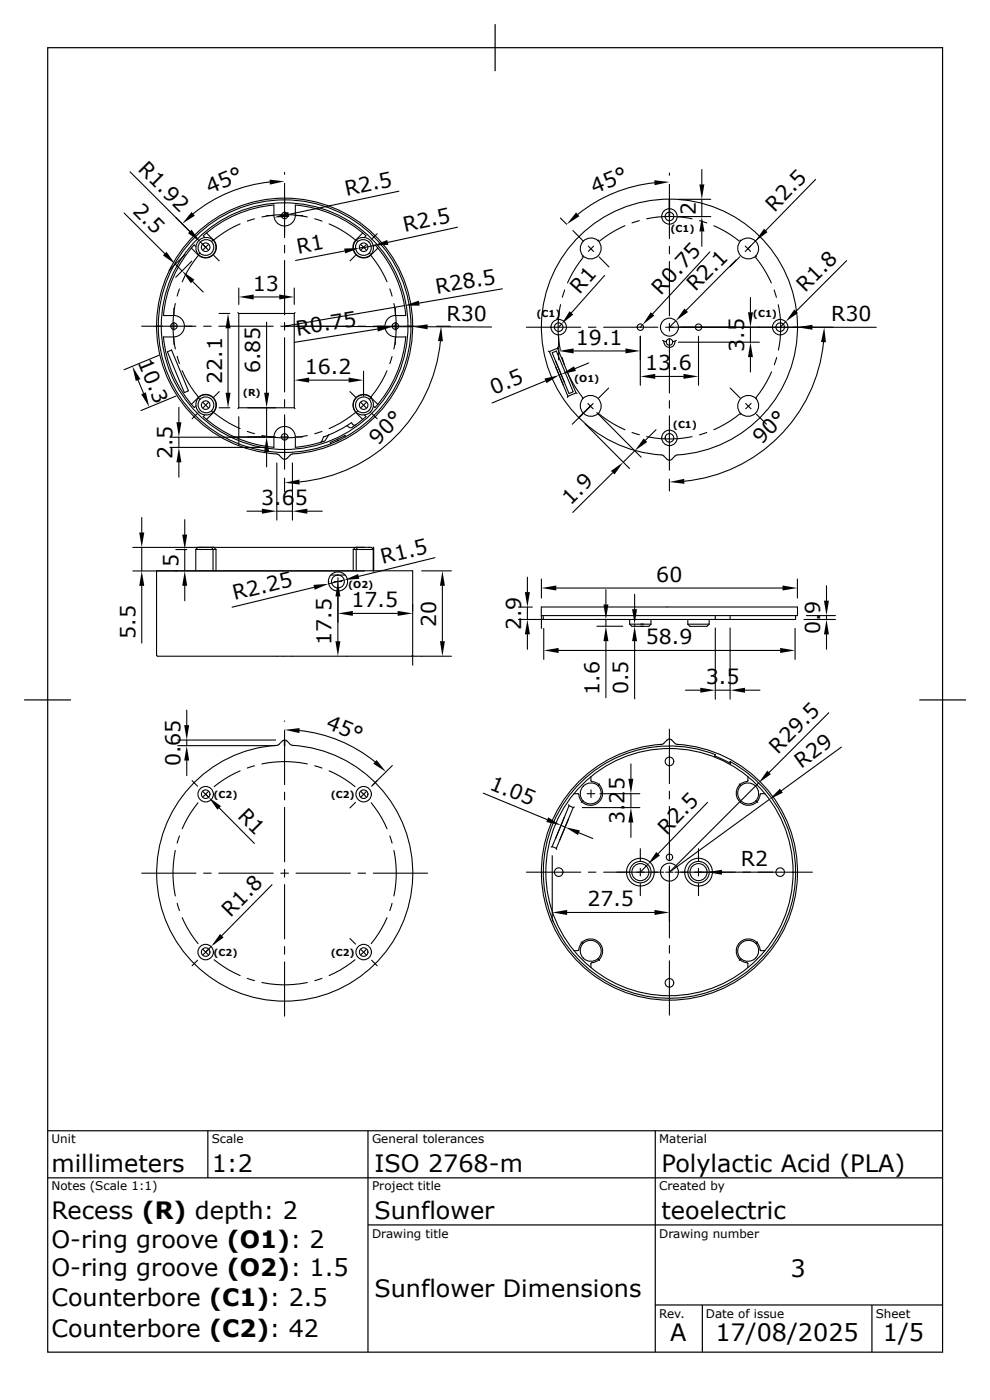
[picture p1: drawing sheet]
<svg xmlns="http://www.w3.org/2000/svg" width="210mm" height="297mm" viewBox="0 0 210 297" stroke-linecap="round" stroke-linejoin="round" font-family="sans-serif">
<g fill="none" stroke="#000" stroke-width=".25">
<path d="M10.1 10.1h190.1v277.1h-190.1zM105.1 5.1v10M5.1 148.7h10M205.1 148.7h-9.9M10.1 240.2h190.1M10.1 250.2h190.1M44.1 240.2v10M78.1 240.2v47M139.1 240.2v47M78.1 260.2h122.1M139.1 277.2h61.1M149.1 277.2v10"/>
<path d="M185.2 277.2v10"/>
</g>
<g fill="none" stroke="#000" stroke-width=".23">
<path d="M27.6 36.5l14.4 14.3M57.3 38.7a30.8 30.8 0 0 0-16.3 6.7M60.4 36.6v.4M60.4 38.9v11.6M139 38.8a31 31 0 0 0-16.3 6.7M142.1 36.8v.4M142.1 39.1v11.6M149 36v3.2M173.2 38.1l-10.6 10.9M26.4 45.2l8.6 8.7M37.2 56.1l1.5 1.4M39.3 54.1l-3.4 3.3"/>
<path d="M40.6 52.7l1.5 1.4M40.7 55.5l-3.4 3.4M40.9 59.8l2.2 2.2M41.2 52a25.9 25.9 0 0 0-6.5 15 4 4 0 0 1 3.8 .7 2.29 2.29 0 0 1 .5 2.5 2.29 2.29 0 0 1-2.1 1.4l-2.2-.1a25.8 25.8 0 0 0 6.5 15.1M41.2 52l.4 .4M42.1 54.3l-2.3 3.2-1.1 2.3M42.2 51.1h.1M42.5 51.4h.1M42.6 51.4l1.2 1.2M42.6 51.4a1.74 1.74 0 0 0-.1 2.4l-.4 .3M42.6 51.4a1.69 1.69 0 0 1 2.4 .1 1.69 1.69 0 0 1-.1 2.4 1.69 1.69 0 0 1-2.4-.2M43.1 52l1.1 1.1"/>
<path d="M43.2 50.1l.3 .3M43.9 49.5a5 5 0 0 1 2 3 2.27 2.27 0 0 1-1.4 2.1 2.27 2.27 0 0 1-2.4-.5M44.2 51.9l-1.1 1.2M45.2 51a2.2 2.2 0 0 1 0 3.1 2.2 2.2 0 0 1-3.1 0M45.2 51a2.2 2.2 0 0 0-3 .1 2.2 2.2 0 0 0-.1 3M45.2 51l-.3 .3M45.4 54.2l1.2 1.2M51 47.6l-2.3 1.1-3.2 2.2M54 46.5l-1.5 .5M55.6 46.1a23.7 23.7 0 0 1 9.7 0M56.6 45.8h1.4M58.2 43.6a4 4 0 0 0 .6 3.7 2.27 2.27 0 0 0 2.5 .5 2.27 2.27 0 0 0 1.4-2.1v-2.1"/>
<path d="M58.2 43.5a25.8 25.8 0 0 0-15 6.6M59.6 45.8h1.7M60.4 52.1v1.6M60.4 55.3v11.6M62.7 43.5a25.8 25.8 0 0 1 15 6.6M62.9 45.8h1.4M66.8 46.5l1.6 .5M69.9 47.6l2.3 1.1 3.2 2.2M73.2 53.3l-10.4 2M75.5 54.2l-1.2 1.2M75.6 51l.4 .3M75.7 51a2.2 2.2 0 0 1 3 .1"/>
<path d="M75.7 51a2.2 2.2 0 0 0 0 3.1 2.2 2.2 0 0 0 3.1 0M76.6 51.9l1.2 1.2M77 49.5a4.8 4.8 0 0 0-2 3 2.27 2.27 0 0 0 1.4 2.1 2.27 2.27 0 0 0 2.4-.5M77.2 52.5l-.9 .2M77.7 50.1l-.3 .3M77.8 52l-1.2 1.1M78.3 51.4h.1M78.3 51.4a1.69 1.69 0 0 0-2.4 .1 1.69 1.69 0 0 0 .1 2.4 1.69 1.69 0 0 0 2.4-.2M78.7 51.1h.1M78.7 51.1a2.2 2.2 0 0 1 .1 3l-.4-.3a1.74 1.74 0 0 0-.1-2.4M78.8 54.3l2.2 3.2 1.2 2.3M79.2 52.2l-2.1 .4"/>
<path d="M79.6 52l-.3 .4M79.6 52a25.8 25.8 0 0 1 6.6 15h-2.2M80.1 49.6l-1.2 1.2M80.2 52.7l-1.4 1.4M84.7 40.6l-23.4 4.9M97.1 48.3l-14.7 3.2M119 46.3l1.3 1.3M121.7 49l2.1 2.1M123.8 54.3l-.2 .2M123.8 54.6l-1.5 2.2-1.8 3.3M123.9 51.2h.1M124.9 52.3l1.2 1.1"/>
<path d="M126.1 52.3l-1.2 1.1M127 51.1a2.27 2.27 0 0 0-3.1 .1M127 51.1a2.24 2.24 0 0 1 .1 3.2 2.24 2.24 0 0 1-3.1 .1 2.24 2.24 0 0 1-.1-3.2M127.1 51l-.1 .1M127.2 54.6l2.1 2.1M128.4 58.5l-7.1 7.9M132.7 47.9l-3.2 1.8-2.2 1.5M135.8 46.9l-1.6 .4M137.3 46.5a23.5 23.5 0 0 1 9.7 0M142.1 52.3v1.6M142.1 55.5v11.6M144 46h6.9"/>
<path d="M144 42.3h6.9M148.5 46.9l1.6 .4M149 42.3v3.7M149 49.2v3.1M150.7 53.5l-12.1 13.2M151.6 48l3.2 1.7 2.2 1.5M156.3 55.2l-10.6 10.7M157.1 54.6l-2.1 2.1M157.2 51l.1 .1a2.27 2.27 0 0 0 0 3.2 2.27 2.27 0 0 0 3.2 0M157.3 51.1a2.27 2.27 0 0 1 3.1 .1M158.2 52.3l1.2 1.1M159.4 52.3l-1.2 1.1"/>
<path d="M160.4 51.2l-1.6 1.6M160.4 54.6l1.6 2.2 1.8 3.3M160.4 51.2h.1M160.4 51.2a2.27 2.27 0 0 1 .1 3.1M160.5 54.3l.2 .2M162.6 49l-2.1 2.1M179.8 55.4l-10.7 10.7M30.1 69.3h11.5M33.8 75.4l-7.5 3.1M35.5 74.7l.9-.4 3.6 8.7-.9 .4zM36.9 65.4v1.5M36.9 68.5v1.6"/>
<path d="M36.9 71.7v1.4M37.2 64.5a23.2 23.2 0 0 0 0 9.6M37.6 75.7l.5 1.5M38.1 61.4l-.5 1.5M38.7 78.7l1.8 3.5 1.6 2M43.2 69.3h1.7M46.5 69.3h11.5M46.5 66.6h2.3M48.4 69.7v13.7M50.5 66.4l.2 .2h11.8M50.7 66.6v20l-.2 .2M50.7 61.2v3.5"/>
<path d="M53.9 63.1h5.4M56.6 68.4v15M59.6 69.3h1.7M60.4 68.5v1.6M60.4 71.7v11.6M62.5 61.2v3.5M62.7 66.4l-.2 .2v20l.2 .2M62.9 69.3h11.5M76 69.3h1.6M77.2 78.8v5.4M79.3 69.3h11.5M80.1 69.9l-17.6 2.8"/>
<path d="M82.2 78.7l-1.8 3.5-1.6 2M82.8 61.4l.5 1.5M83.3 75.7l-.5 1.5M83.6 64.5a23.2 23.2 0 0 1 0 9.6M83.9 65.4v1.5M83.9 68.5v1.6M83.9 71.7v1.4M83.9 69.3l-.6 .1M84 71.6l2.2-.1a25.8 25.8 0 0 1-6.6 15.1M84 67a2.27 2.27 0 0 0-2.3 2.3 2.27 2.27 0 0 0 2.3 2.2M85.9 64.9l-25.5 4.4 27.2 .1M90.8 69.4l13.6 .1"/>
<path d="M92.7 69.3h2.9M93.5 72.4a33.2 33.2 0 0 1-29.9 30M106.7 61.3l-17.7 3.1M111.8 69.5h11.5M116.4 74.6l.3 .1 3.9 9.5-.1 .2M117.2 74.9l.9-.3 3.6 8.6-.9 .4zM118 76.7l1.9 4.6M118 77.9l1.6 3.9M118.4 74l-1.7 .7M118.5 73.7l-.1 .3 3.9 9.5 .2 .1M118.6 71.4v5M119 64.7a23.6 23.6 0 0 0 0 9.6"/>
<path d="M119.2 79.5l-.5 .2M119.2 68.8l-.6 .7M119.4 75.9l.5 1.6M119.9 61.6l-.5 1.5M120.5 79l1.7 3.3 1.6 2.2M121.8 74.5h11M124.9 69.5h1.7M125 77.1l-2.9 1.2M128.2 69.5h11.5M136 71.4v10.4M136.4 69l-.4 .5M139.1 80h6"/>
<path d="M140.7 72.3l.6 .2 .2-.1M140.9 72.4a1.22 1.22 0 0 0 .9 1.3 1.22 1.22 0 0 0 1.5-.8M141.3 69.5h44.8M141.5 72.4a.68 .68 0 0 1 .7-.4 .68 .68 0 0 1 .6 .4M142.1 68.7v1.6M142.1 71.9v11.6M142.8 72.4a.68 .68 0 0 1-.6 .9 .68 .68 0 0 1-.7-.9M143.4 72.4l-.2 .5M143.5 68.2l-1.4 1.3M143.6 72.3l-.6 .2-.2-.1M144 72.7h17.3M148.3 71.4v10.4"/>
<path d="M159.4 63.2v3.1M159.4 69.5v3.2M159.4 75.8v3.2M163.8 79l-1.7 3.3-1.6 2.2M164.4 61.6l.5 1.5M164.9 75.9l-.5 1.6M165.3 64.7a23.1 23.1 0 0 1 0 9.6M166.8 68.3l-1.1 1.2M174.9 72.7a32.9 32.9 0 0 1-29.6 29.5M29.3 80.7l1.2 2.8M36.1 92.9h20.2M36.1 95h20.2"/>
<path d="M37.4 84.1l-7.5 3.1M38 86.5v3.2M38 92.9v2.1M38 98.2v3.2M41.6 86.2l-.4 .4M42 87.8l-1.2 1.1M42.1 84.4a2.28 2.28 0 0 1 3.2 0 2.28 2.28 0 0 1 0 3.3l-1.4 1.4M42.1 84.5l-1.5 1.4M42.1 84.5l.4 .3a1.74 1.74 0 0 0 .1 2.4 1.74 1.74 0 0 0 2.3 .1M42.1 84.5a2.2 2.2 0 0 1 3.1 0 2.2 2.2 0 0 1 0 3.1M42.1 84.5a2.2 2.2 0 0 0 .1 3 2.2 2.2 0 0 0 3 .1M42.2 87.5h.1"/>
<path d="M42.5 84.8a1.74 1.74 0 0 1 2.4 0 1.74 1.74 0 0 1 0 2.5M42.5 87.2h.1M43.1 85.5l1.1 1.1M43.5 88.1l-.3 .4a26 26 0 0 0 15 6.5 4 4 0 0 1 .6-3.8 2.27 2.27 0 0 1 2.5-.4 2.27 2.27 0 0 1 1.4 2.1v2.1a25.8 25.8 0 0 0 6.1-1.3M44.2 85.5l-1.1 1.1M44.9 87.3l.3 .3M45.5 87.7l3.2 2.2 2.3 1.1M46.5 86.6h2.3M46.6 83.2l-1.2 1.1M48.8 92.8h9.7M50.7 86.6h11.8M50.7 88.5v6.2"/>
<path d="M52.5 91.6l1.5 .5M55.6 92.5a23.2 23.2 0 0 0 9.7 0M56.6 86.6v6.2M56.6 96v3.2M58.8 98.3v12.2M59.6 92.8h1.7M60.4 84.9v1.6M60.4 88.1v11.6M61.7 96.6l-.8 .8a.68 .68 0 0 1-.9 0l-.9-.9a27.2 27.2 0 0 1-25.5-31.7 27.2 27.2 0 0 1 34.6-21.5 27.2 27.2 0 0 1 17.1 37 27.5 27.5 0 0 1-23.5 16.2l-.1 .1M62.1 98.3v12.2M62.9 92.8h1.4M65.6 80.7h8.4"/>
<path d="M68.4 91.6l-1.6 .5M68.8 93.7l.3-.2 .7-1.1-1.1 .4-.4 .9-.2 .3M71.6 93.3l.1 .3M73.3 92.5v.3M73.3 92.5l-3.2 1.5 .2 .3M73.7 90.4l-3.9 2M74.3 83.2l1.2 1.1M74.9 90.1l-.3-.3-.9 .6M74.9 90.1l.3 .2 .3-.1M75.4 87.7l-3.2 2.2-2.3 1.1M76 87.3l-.4 .3M76.6 85.5l1.2 1.1"/>
<path d="M77.4 88.1l.3 .4-2.9 2.2-.6 .1-.5-.4M77.8 85.5l-1.2 1.1M78.3 87.2a1.74 1.74 0 0 1-2.3 .1M78.3 87.2a1.74 1.74 0 0 0 .1-2.4l.4-.3a2.21 2.21 0 0 1-.1 3M78.3 87.2h.1M78.4 84.8a1.74 1.74 0 0 0-2.4 0 1.74 1.74 0 0 0 0 2.5M78.7 87.5a2.2 2.2 0 0 1-3 .1M78.7 87.5h.1M78.8 84.4a2.28 2.28 0 0 0-3.2 0 2.28 2.28 0 0 0 0 3.3l1.4 1.4M78.9 87.8l1.2 1.1M79.3 86.2l.3 .4M80.2 85.9a5.1 5.1 0 0 0-3-2.1 2.2 2.2 0 0 0-2 1.4 2.2 2.2 0 0 0 .5 2.4"/>
<path d="M115.8 80.9l-11.3 4.7M122.3 83.5l-1.7 .7M123.6 84.5l.2 .2M123.7 88l-2.2 2.1M123.8 84.7a2.27 2.27 0 0 0 .1 3.1M123.8 84.6a2.27 2.27 0 0 1 3.2 0 2.27 2.27 0 0 1 0 3.3M123.9 87.8h.1M123.9 87.8a2.27 2.27 0 0 0 3.1 .1M124.3 90l9.4 9.5M124.8 85.7l1.2 1.1M126 85.7l-1.2 1.1M126.7 87.6l9.4 9.5"/>
<path d="M127 87.9l.1 .1M127.2 87.9l3.2 2.2 2.3 1.2M129.2 82.4l-2.1 2.2M134.2 91.9l1.6 .4M134.8 95.7l-2.5 2.5M137.3 92.7a24.1 24.1 0 0 0 9.7 0M139.3 91.3l-2.3 2.2M142.1 85.1v1.6M142.1 88.3v11.6M143.4 96.8l.1-.1a27.2 27.2 0 0 0 25-34.3 27.2 27.2 0 0 0-38.9-17 27.2 27.2 0 0 0-8.2 41.7 27.6 27.6 0 0 0 19.4 9.6 2.27 2.27 0 0 0 1.4 1.1l.4-.2 .8-.8M150.1 91.9l-1.6 .5M155.1 82.4l2.1 2.2"/>
<path d="M157.1 87.9l-2.1 1.5-3.4 1.9M158.3 85.7l1.2 1.1M159.5 85.7l-1.2 1.1M160.4 87.8a2.27 2.27 0 0 1-3.1 .1M160.4 87.8h.1M160.5 84.6a2.3 2.3 0 0 0-3.2 .1 2.3 2.3 0 0 0 0 3.2l-.1 .1M160.6 88l2.2 2.1M160.7 84.5l-.2 .2a2.26 2.26 0 0 1-.1 3.1M28.2 116.3h49.2M30.1 109.9v3.2M30.1 116.3v5M37.3 116.7h2.4"/>
<path d="M39.2 110.4v3.1M39.2 116.7v4.6M41.6 116.7h.6M41.6 116.7v4.5M42.2 116.7h.1M42.2 116.7h3M42.5 116.2h-.5l-.4 .5M42.6 116.2h2.3M45.2 116.7h.7M45.2 116.7l-.3-.5h.5l.5 .5M45.2 116.7v4.5M45.9 116.7v4.5"/>
<path d="M52.4 108.6h3.2M58.8 108.6h3.3M60.4 101.6v2.8M65.3 108.6h3.1M75 116.7h.6a1.04 1.04 0 0 1 1.2-.5h2l.5 .5M75 116.7v4.5M76 116.2h-.5l-.5 .5M78.7 116.7h-3.1v4.5M78.7 116.7h.1M78.7 116.7h.6M79.3 116.7v4.5M92.3 118.5l-16.1 3.9"/>
<path d="M130.1 100.4l-8.5 8.4M142.1 101.8v2.5M28.2 121.3h49.2M30.1 124.4v12.2M33.2 139.2v-18h54.4v20.1M33.3 139.2l.1 .2h54M39.2 124.4v3.2M66.7 124.7l-17.4 4.3M69.8 123.5h.1M70.3 122.1h3M71 123.5h1.6M71.7 126.7v9.5"/>
<path d="M71.8 125.5h.1M71.8 121.5h.1M71.8 122.7v1.6M71.8 125.4v6.8M73.1 123.2l-3.3 .8M73.6 139.4h.1M74.9 130.3h9.5M87.4 139.4h8.5M87.6 139.2l-.2 .2M89.5 121.3h6.4M93.9 124.4v11.8M110.1 131.6h5.4"/>
<path d="M110.1 128.9h2.9M112 122.6v3.2M112 128.9v2.7M112 134.7v3.2M114.9 128.9h54.4v1.8h-54.4zM115 123v4M115 130.7v2.8M115.4 130.7v.8M115.4 131.5l.1 .1M115.5 133.5v6.6M118.1 124.9h48.1M118.6 138.2h47.1"/>
<path d="M126.8 131.6h.5M126.8 133h5.5M128.7 125.2v3.2M128.7 131.6v1.4M128.7 136.2v12M133.7 132.6h4.5M133.7 132.6l.5 .4h3.6l.4-.4M133.7 131.6v1M134.8 126.2v3.2M134.8 132.5v.5M134.8 136.2v12.2M136.1 133h.6"/>
<path d="M136.1 132.5h.6M138.2 131.6v1M146.1 132.6h4.5M146.1 132.6l.4 .4h3.6l.5-.4M146.1 131.6v1M150.6 131.6v1M151.9 130.7l-.1 .9h-36.4M151.9 133.4v15.1M155 130.7l.1 .9h-3.3M155 133.4v15.1M168.8 133.5v6.6M168.9 131.5l-13.8 .1"/>
<path d="M168.9 130.7v.8M169.3 123v4M170.7 131.6h6.7M171.2 130.7h6.2M175.5 124.4v3.2M175.5 130.7v.9M175.5 134.7v3.2M37.7 157.2h20.8M37.7 158.4h20.8M39.7 150.8v3.2M39.7 157.2v1.2M60 157.4l-.8 .7-.4 .2"/>
<path d="M60 157.4a.68 .68 0 0 1 .9 0M60.4 153.1v.1M60.4 155.1v11.5M60.9 157.4l.8 .7M61.7 158.1l.1 .1a27.2 27.2 0 0 1 25 34.3 27.2 27.2 0 0 1-38.9 17 27.2 27.2 0 0 1-8.2-41.7 27.1 27.1 0 0 1 19.1-9.5M63.6 155.2a30.5 30.5 0 0 1 16 6.6M141.7 157.2l-.9 .8a27.2 27.2 0 0 0-25 34.3 27.2 27.2 0 0 0 38.9 17 27.2 27.2 0 0 0 8.2-41.7 27.6 27.6 0 0 0-19.4-9.6l-.1-.1M141.7 157.2a.68 .68 0 0 1 .9 0M142.1 154.9v11.5M142.6 157.2l.8 .7M145.5 146.6h3.2M151.9 146.6h3.1"/>
<path d="M158.2 146.6h3.2M176 151.4l-12.7 12.7M178.7 158.7l-12.8 9.2M38.1 177.5l-.5 1.6M39.7 161.5v3.2M40.8 165.8l1.2 1.2M42.1 170.5l-2.3 3.2-1.1 2.3M43.1 168.1l1.2 1.2M44.2 168.1l-1.1 1.2M45.4 170.4l8.6 8.7M51 163.7l-2.3 1.2-3.2 2.2M54 162.6l-1.5 .5"/>
<path d="M55.6 162.3a23.2 23.2 0 0 1 9.7 0M60.4 168.3v1.6M60.4 171.5v11.5M66.8 162.6l1.6 .5M69.9 163.7l2.3 1.2 3.2 2.2M75.5 170.4l-1.2 1.2M76.6 168.1l1.2 1.2M77.8 168.1l-1.2 1.2M78.8 170.5l2.2 3.2 1.2 2.3M80.1 165.8l-1.2 1.2M82.8 177.5l.5 1.6M83.3 162.6l-4.2 4.2"/>
<path d="M102.6 168.5l13.6 5.6M117 179.9l.2-.1 .9 .4M119.1 175.3l.9 .4M119.9 173.5l-1.9 4.6M120.7 170.9l.1 .2 .9 .4 .3-.1M120.7 173.9l-1.8 4.5M120.8 171.1l-3.6 8.7M121.7 171.5l-3.6 8.7 .1 .2M121.9 168.6h.8l.2 .1M122.9 168.7l.2 .9 .5 .7M122.9 176.9l3 1.2M123.6 171.5h12.3"/>
<path d="M123.8 170.1l-.2 .1M123.9 167a2.27 2.27 0 0 0-.1 3.1M123.9 167h.1M124.7 168.6h1.6M125.5 165v.9l1 .3 .7 .4M125.5 167.8v1.6M127 166.9a2.27 2.27 0 0 0-3.1 .1M127 166.9a2.27 2.27 0 0 1 0 3.2 2.27 2.27 0 0 1-3.2 0M127.1 166.7l-.1 .2M127.2 166.6a2.6 2.6 0 0 1 0 3.7 2.6 2.6 0 0 1-3.7 0l-.1 .1M127.3 166.5l-.1 .1M127.4 168.6h8.5"/>
<path d="M134 162.2v3.2M134 168.6v2.9M134 174.7v3.2M142.1 168v1.7M142.1 171.3v11.5M150.2 170.4l-10.4 10.9M151.8 160.6l3.3 1.5M151.9 160.3h-.1M151.9 160.3l-.2 .3M151.9 160.3a26.8 26.8 0 0 0-36.4 27.8 26.8 26.8 0 0 0 41.5 19.4 26.8 26.8 0 0 0-1.9-45.7M155.1 161.9l-.1-.1 .1 .5M157 166.5l.1 .1a2.59 2.59 0 0 0 0 3.7 2.59 2.59 0 0 0 3.7 0l.1 .1"/>
<path d="M157.2 166.7l.1 .2a2.27 2.27 0 0 0 0 3.2 2.27 2.27 0 0 0 3.2 0l.2 .1M157.3 166.9a2.27 2.27 0 0 1 3.1 .1M158.8 165v.9l-1 .3-.7 .4M160.4 167h.1M160.4 167a2.27 2.27 0 0 1 .1 3.1M161.1 166.3l-19 18.9 21.3-15.4M161.4 168.7l-.2 .9-.4 .7M162.4 168.6h-.8l-.2 .1M30.1 185.5h11.5M37.2 180.6a23.2 23.2 0 0 0 0 9.7M37.6 191.8l.5 1.6M38.7 194.9l1.8 3.4 1.6 2.1"/>
<path d="M43.2 185.5h1.7M46.5 185.5h11.5M46.6 199.3l-1.2 1.2M57.8 187.9l-10.7 10.8M59.6 185.5h1.7M60.4 184.6v1.7M60.4 187.9v11.5M62.9 185.5h11.5M74.3 199.3l1.2 1.2M76 185.5h1.6M79.3 185.5h11.5M82.2 194.9l-1.8 3.4-1.6 2.1"/>
<path d="M83.3 191.9l-.5 1.5M83.6 180.6a23.2 23.2 0 0 1 0 9.7M111.8 185.2h11.5M117.3 181.7v14M120.4 193.8h18.6M124.9 185.2h1.7M128.2 185.2h12.8M136 180.3v2.5M136 184.4v1.7M136 187.7v2.5M137.5 183.6l-1.5 1.6M141.3 185.2h1.7"/>
<path d="M142.1 184v15.2M143.3 185.2h29.2M148.3 180.3v2.5M148.3 184.4v1.7M148.3 187.7v2.5M42 203.9l-1.2 1.2M43.1 201.6l1.1 1.2M44.2 201.7l-1.1 1.1M44.9 201l-1.2 1.2M45.5 203.9l3.2 2.2 2.3 1.1M52.5 207.8l1.5 .5M55.6 208.7a23.2 23.2 0 0 0 9.7 0"/>
<path d="M60.4 201.1v1.6M60.4 204.3v11.5M68.4 207.8l-1.6 .5M75.4 203.9l-3.2 2.2-2.3 1.1M76.6 201.7l1.2 1.1M77.8 201.6l-1.2 1.2M78.9 203.9l1.2 1.2M123.4 200.1l.1 .1M123.6 200.2l-.5 .7-.2 .9-1 .1M123.6 200.2a2.58 2.58 0 0 1 3.6 0 2.58 2.58 0 0 1 0 3.6M123.6 200.3l.2 .1M123.9 203.5a2.21 2.21 0 0 1 .8-3.6 2.21 2.21 0 0 1 2.9 2.3 2.21 2.21 0 0 1-3.3 1.7l-.4-.4"/>
<path d="M127 203.6l.1 .2M127.2 203.9l.1 .1M127.2 203.8l-.7 .5-1 .2v1M142.1 200.8v1.7M142.1 204.1v11.5M157.1 203.8l.7 .5 .9 .2M157.3 203.6l-.1 .2M158.6 204.5l.2 .2v.8M160.4 203.5a2.27 2.27 0 0 1-3.1 .1M160.4 203.5h.1M160.5 200.4a2.27 2.27 0 0 0-3.2 0 2.27 2.27 0 0 0 0 3.2M160.5 200.4a2.27 2.27 0 0 1-.1 3.1"/>
<path d="M160.7 200.3l-.2 .1M160.8 200.2a2.61 2.61 0 0 0-3.7 0 2.61 2.61 0 0 0 0 3.7l-.1 .1M160.8 200.2l.4 .7 .3 1h.9M160.9 200.1l-.1 .1"/>
<circle cx="43.7" cy="52.5" r=".91"/>
<circle cx="60.4" cy="45.8" r=".68"/>
<circle cx="77.2" cy="52.5" r=".91"/>
<circle cx="142.2" cy="46" r=".91"/>
<circle cx="142.2" cy="46" r="1.64"/>
<circle cx="36.9" cy="69.3" r=".68"/>
<circle cx="60.4" cy="69.3" r="26.2"/>
<circle cx="60.4" cy="69.3" r="26.8"/>
<circle cx="84" cy="69.3" r=".68"/>
<circle cx="118.6" cy="69.5" r=".91"/>
<circle cx="118.6" cy="69.5" r="1.64"/>
<circle cx="136" cy="69.5" r=".68"/>
<circle cx="142.2" cy="69.5" r="1.91"/>
<circle cx="148.3" cy="69.5" r=".68"/>
<circle cx="165.7" cy="69.5" r=".91"/>
<circle cx="165.7" cy="69.5" r="1.64"/>
<circle cx="43.7" cy="86" r=".91"/>
<circle cx="60.4" cy="92.8" r=".68"/>
<circle cx="77.2" cy="86" r=".91"/>
<circle cx="142.2" cy="93" r=".91"/>
<circle cx="142.2" cy="93" r="1.64"/>
<circle cx="71.8" cy="123.5" r="1.37"/>
<circle cx="71.8" cy="123.5" r="2.04"/>
<circle cx="43.7" cy="168.7" r="1.64"/>
<circle cx="43.7" cy="168.7" r=".91"/>
<circle cx="77.2" cy="168.7" r="1.64"/>
<circle cx="77.2" cy="168.7" r=".91"/>
<circle cx="142.2" cy="161.7" r=".91"/>
<circle cx="118.6" cy="185.2" r=".91"/>
<circle cx="136" cy="185.2" r="1.81"/>
<circle cx="136" cy="185.2" r="2.94"/>
<circle cx="136" cy="185.2" r="2.27"/>
<circle cx="142.2" cy="185.2" r="26.3"/>
<circle cx="142.2" cy="185.2" r="1.91"/>
<circle cx="142.2" cy="182.1" r=".68"/>
<circle cx="148.3" cy="185.2" r="1.81"/>
<circle cx="148.3" cy="185.2" r="2.94"/>
<circle cx="148.3" cy="185.2" r="2.27"/>
<circle cx="165.7" cy="185.2" r=".91"/>
<circle cx="43.7" cy="202.2" r="1.64"/>
<circle cx="43.7" cy="202.2" r=".91"/>
<circle cx="77.2" cy="202.2" r="1.64"/>
<circle cx="77.2" cy="202.2" r=".91"/>
<circle cx="142.2" cy="208.8" r=".91"/>
</g>
<g fill="#000">
<path d="M57.2 38.2l3.2 .3-3.1 .7zM138.9 38.3l3.2 .4-3.1 .6zM148.5 39.2h1.1l-.6 3.1zM34.6 54.2l.8-.7 1.8 2.6zM39.9 49.5l.8-.7 1.9 2.6zM38.7 57.5l2.6 1.9-.8 .8zM40.7 45l.7 .8-2.7 1.7zM58.2 46.2l3-1.2 .2 1.1zM73.1 52.8l3.2-.1-3 1.1zM79.2 52.2l3-1.2 .3 1zM122.3 45.1l.7 .8-2.7 1.7zM149 46l.6 3.2h-1.1z"/>
<path d="M162.2 48.6l.8 .7-2.6 1.9zM48.4 66.6l.6 3.1h-1.1zM50.7 63.1l3.2-.5v1zM59.3 62.6l3.2 .5-3.2 .5zM80.1 69.4h3.2l-3.1 1zM85.9 64.9l3-1 .2 1zM87.6 69.4l3.2-.5v1zM93.7 69.3l.4 3.2-1.1-.1zM121 66.1l.7 .7-2.5 2zM118.6 74.5l3.2-.5v1.1zM119.2 79.5l2.7-1.7 .4 1zM132.8 74l3.2 .5-3.2 .6z"/>
<path d="M138.2 66.3l.8 .7-2.6 2zM136 80l3.1-.6v1.1zM145.1 79.4l3.2 .6-3.2 .5zM145.3 65.5l.8 .8-2.6 1.9zM159.4 72.7l.5 3.1h-1.1zM158.8 66.3h1.1l-.5 3.2zM168.7 65.7l.7 .8-2.6 1.8zM169.3 69.5l3.2-.5v1zM175 69.5l.4 3.2-1.1-.1zM28.1 77.8l1.7 2.7-1 .4zM30 83.7l1-.4 .7 3.2zM37.5 89.7h1l-.5 3.2z"/>
<path d="M38 95l.5 3.2h-1zM47.9 83.4h1.1l-.6 3.2zM56.6 92.8l.5 3.2h-1zM56.1 83.4h1l-.5 3.2zM62.5 80.7l3.1-.5v1.1zM74 80.2l3.2 .5-3.2 .6zM115.6 80.4l3.1-.7-2.7 1.7zM136.7 93.1l.7 .8-2.6 1.8zM29.6 113.1h1l-.5 3.2zM38.7 113.5h1.1l-.6 3.2zM55.6 108l3.2 .6-3.2 .5zM60.4 102.5l3.2-.6v1z"/>
<path d="M62.1 108.6l3.2-.6v1.1zM129.7 100l2.6-1.8-1.8 2.6zM142.1 102.4l3.2-.7v1.1zM30.1 121.3l.5 3.1h-1zM39.2 121.3l.6 3.1h-1.1zM66.6 124.2l3.2-.2-3 1.3zM71.7 123.5l.6 3.2h-1.1zM71.2 136.2h1.1l-.6 3.2zM71.8 130.3l3.1-.6v1.1zM73.1 123.2l2.9-1.3 .3 1zM84.4 129.7l3.2 .6-3.2 .5zM93.9 121.3l.6 3.1h-1.1z"/>
<path d="M93.4 136.2h1.1l-.6 3.2zM112 131.6l.5 3.1h-1zM111.5 125.8h1l-.5 3.1zM115 124.9l3.1-.5v1zM115.5 138.2l3.1-.6v1.1zM128.1 128.4h1.1l-.5 3.2zM128.7 133l.5 3.2h-1.1zM134.2 129.4h1.1l-.5 3.1zM134.8 133l.5 3.2h-1.1zM165.7 137.6l3.1 .6-3.1 .5zM166.2 124.4l3.1 .5-3.1 .5zM175.5 131.6l.5 3.1h-1z"/>
<path d="M175 127.6h1l-.5 3.1zM39.1 154h1.1l-.5 3.2zM60.4 155l3.2-.4v1.1zM148.7 146.1l3.2 .5-3.2 .5zM155 146.6l3.2-.5v1zM39.7 158.4l.5 3.1h-1.1zM44.3 169.3l2.6 1.9-.7 .8zM80 161.4l2 2.5-2.7-1.7zM116.4 173.6l2.7 1.7-3.1-.7zM120 175.7l3.1 .7-.4 1zM134 171.5l.5 3.2h-1.1zM133.4 165.4h1.1l-.5 3.2z"/>
<path d="M162.9 163.7l.8 .7-2.6 1.9zM165.6 167.5l.6 .9-2.8 1.4zM46.7 198.4l.8 .7-2.6 1.9zM117.3 193.8l3.1-.5v1zM139 193.3l3.1 .5-3.1 .5zM139.4 181l.7 .7-2.6 1.9zM150.1 185.2l3.2-.5v1.1z"/>
</g>
<path d="M142.1 42.3v3.7M125.4 86.3l-2.5 2.4M79.3 116.3v5M60.4 157.2v1.2" fill="none" stroke="#000" stroke-width=".33"/>
<g font-size="5.1">
<text x="10.9" y="249">millimeters</text>
<text x="45" y="249">1:2</text>
<text x="79.5" y="249">ISO 2768-m</text>
<text x="140.5" y="249">Polylactic Acid (PLA)</text>
<text x="10.9" y="258.9">Recess (R) depth: 2</text>
<text x="79.5" y="258.9">Sunflower</text>
<text x="140.5" y="258.9">teoelectric</text>
<text x="10.9" y="265">O-ring groove (O1): 2</text>
<text x="10.9" y="271.1">O-ring groove (O2): 1.5</text>
<text x="79.5" y="275.4">Sunflower Dimensions</text>
<text x="167.8" y="271.3">3</text>
<text x="10.9" y="277.4">Counterbore (C1): 2.5</text>
<text x="10.9" y="284">Counterbore (C2): 42</text>
<text x="142.3" y="284.8">A</text>
<text x="151.9" y="284.8">17/08/2025</text>
<text x="187.5" y="284.8">1/5</text>
</g>
<g font-size="4.4">
<text x="29.1" y="36.1" transform="rotate(45 29.1 36.1)">R1.92</text>
<text x="44.6" y="41.1" transform="rotate(-23 44.6 41.1)">45°</text>
<text x="73.5" y="41.6" transform="rotate(-12 73.5 41.6)">R2.5</text>
<text x="126.3" y="41.2" transform="rotate(-22 126.3 41.2)">45°</text>
<text x="28" y="45" transform="rotate(45 28 45)">2.5</text>
<text x="147.8" y="45.6" transform="rotate(-90 147.8 45.6)">2</text>
<text x="164.5" y="45.2" transform="rotate(-46 164.5 45.2)">R2.5</text>
<text x="63.3" y="53.9" transform="rotate(-11 63.3 53.9)">R1</text>
<text x="86" y="49.3" transform="rotate(-12 86 49.3)">R2.5</text>
<text x="53.7" y="61.7">13</text>
<text x="92.8" y="62.4" transform="rotate(-10 92.8 62.4)">R28.5</text>
<text x="123.1" y="62.6" transform="rotate(-48 123.1 62.6)">R1</text>
<text x="140.3" y="62.8" transform="rotate(-47 140.3 62.8)">R0.75</text>
<text x="147.7" y="62.1" transform="rotate(-45 147.7 62.1)">R2.1</text>
<text x="170.9" y="62.3" transform="rotate(-45 170.9 62.3)">R1.8</text>
<text x="63.1" y="71.3" transform="rotate(-9 63.1 71.3)">R0.75</text>
<text x="94.8" y="68.1">R30</text>
<text x="158" y="71.9" transform="rotate(-90 158 71.9)">.5</text>
<text x="176.5" y="68.2">R30</text>
<text x="29.2" y="76.9" transform="rotate(68 29.2 76.9)">10.3</text>
<text x="122.3" y="73.2">19.1</text>
<text x="158" y="74.7" transform="rotate(-90 158 74.7)">3</text>
<text x="47.2" y="81.5" transform="rotate(-90 47.2 81.5)">22.1</text>
<text x="55.3" y="79.3" transform="rotate(-90 55.3 79.3)">6.85</text>
<text x="64.7" y="79.4">16.2</text>
<text x="104.9" y="84" transform="rotate(-23 104.9 84)">0.5</text>
<text x="137" y="78.6">13</text>
<text x="142.6" y="78.6">.6</text>
<text x="36.7" y="94.7" transform="rotate(-90 36.7 94.7)">.5</text>
<text x="80.2" y="94.6" transform="rotate(-45 80.2 94.6)">90°</text>
<text x="161.7" y="94.6" transform="rotate(-45 161.7 94.6)">90°</text>
<text x="36.7" y="97.5" transform="rotate(-90 36.7 97.5)">2</text>
<text x="55.5" y="107.2">3.</text>
<text x="59.8" y="107.2">6</text>
<text x="62.6" y="107.2">5</text>
<text x="121.2" y="107.4" transform="rotate(-45 121.2 107.4)">1.9</text>
<text x="81.2" y="119.8" transform="rotate(-14 81.2 119.8)">R1.5</text>
<text x="37.9" y="120.4" transform="rotate(-90 37.9 120.4)">5</text>
<text x="139.4" y="123.6">60</text>
<text x="49.8" y="127.5" transform="rotate(-14 49.8 127.5)">R2.25</text>
<text x="74.6" y="128.9">17.5</text>
<text x="110.7" y="131.1" transform="rotate(-90 110.7 131.1)">.9</text>
<text x="174.2" y="130.4" transform="rotate(-90 174.2 130.4)">9</text>
<text x="28.8" y="135.7" transform="rotate(-90 28.8 135.7)">5.5</text>
<text x="70.4" y="137" transform="rotate(-90 70.4 137)">17.5</text>
<text x="92.6" y="133.1" transform="rotate(-90 92.6 133.1)">20</text>
<text x="110.7" y="133.8" transform="rotate(-90 110.7 133.8)">2</text>
<text x="137.1" y="136.8">58.9</text>
<text x="174.2" y="134.7" transform="rotate(-90 174.2 134.7)">0.</text>
<text x="127.3" y="147.5" transform="rotate(-90 127.3 147.5)">1.6</text>
<text x="133.4" y="147.5" transform="rotate(-90 133.4 147.5)">0.5</text>
<text x="149.9" y="145.3">3</text>
<text x="152.6" y="145.3">.5</text>
<text x="69" y="154.6" transform="rotate(23 69 154.6)">45°</text>
<text x="38.3" y="158.4" transform="rotate(-90 38.3 158.4)">65</text>
<text x="165.2" y="160.3" transform="rotate(-45 165.2 160.3)">R29.5</text>
<text x="38.3" y="162.7" transform="rotate(-90 38.3 162.7)">0.</text>
<text x="103.7" y="167.5" transform="rotate(22 103.7 167.5)">1.05</text>
<text x="132.6" y="167.9" transform="rotate(-90 132.6 167.9)">5</text>
<text x="170.2" y="163.2" transform="rotate(-36 170.2 163.2)">R29</text>
<text x="50.3" y="173.5" transform="rotate(45 50.3 173.5)">R1</text>
<text x="132.6" y="170.7" transform="rotate(-90 132.6 170.7)">2</text>
<text x="132.6" y="175" transform="rotate(-90 132.6 175)">3.</text>
<text x="141.6" y="177.5" transform="rotate(-46 141.6 177.5)">R2.5</text>
<text x="157.3" y="184">R2</text>
<text x="49" y="194.9" transform="rotate(-45 49 194.9)">R1.8</text>
<text x="124.7" y="192.5">27.5</text>
</g>
<g font-size="2.5">
<text x="10.9" y="242.9">Unit</text>
<text x="45" y="242.9">Scale</text>
<text x="79" y="242.9">General tolerances</text>
<text x="140" y="242.9">Material</text>
<text x="10.9" y="252.8">Notes (Scale 1:1)</text>
<text x="79" y="252.8">Project title</text>
<text x="140" y="252.8">Created by</text>
<text x="79" y="262.9">Drawing title</text>
<text x="140" y="262.9">Drawing number</text>
<text x="140" y="280">Rev.</text>
<text x="149.9" y="280">Date of issue</text>
<text x="186" y="280">Sheet</text>
</g>
<g font-size="2">
<text x="142.4" y="49.3">(C1)</text>
<text x="113.9" y="67.3">(C1)</text>
<text x="159.9" y="67.3">(C1)</text>
<text x="121.9" y="81">(O1)</text>
<text x="51.6" y="84.1">(R)</text>
<text x="142.9" y="90.9">(C1)</text>
<text x="73.9" y="125">(O2)</text>
<text x="45.3" y="169.4">(C2)</text>
<text x="70.2" y="169.4">(C2)</text>
<text x="45.3" y="203">(C2)</text>
<text x="70.2" y="203">(C2)</text>
</g>
</svg>
